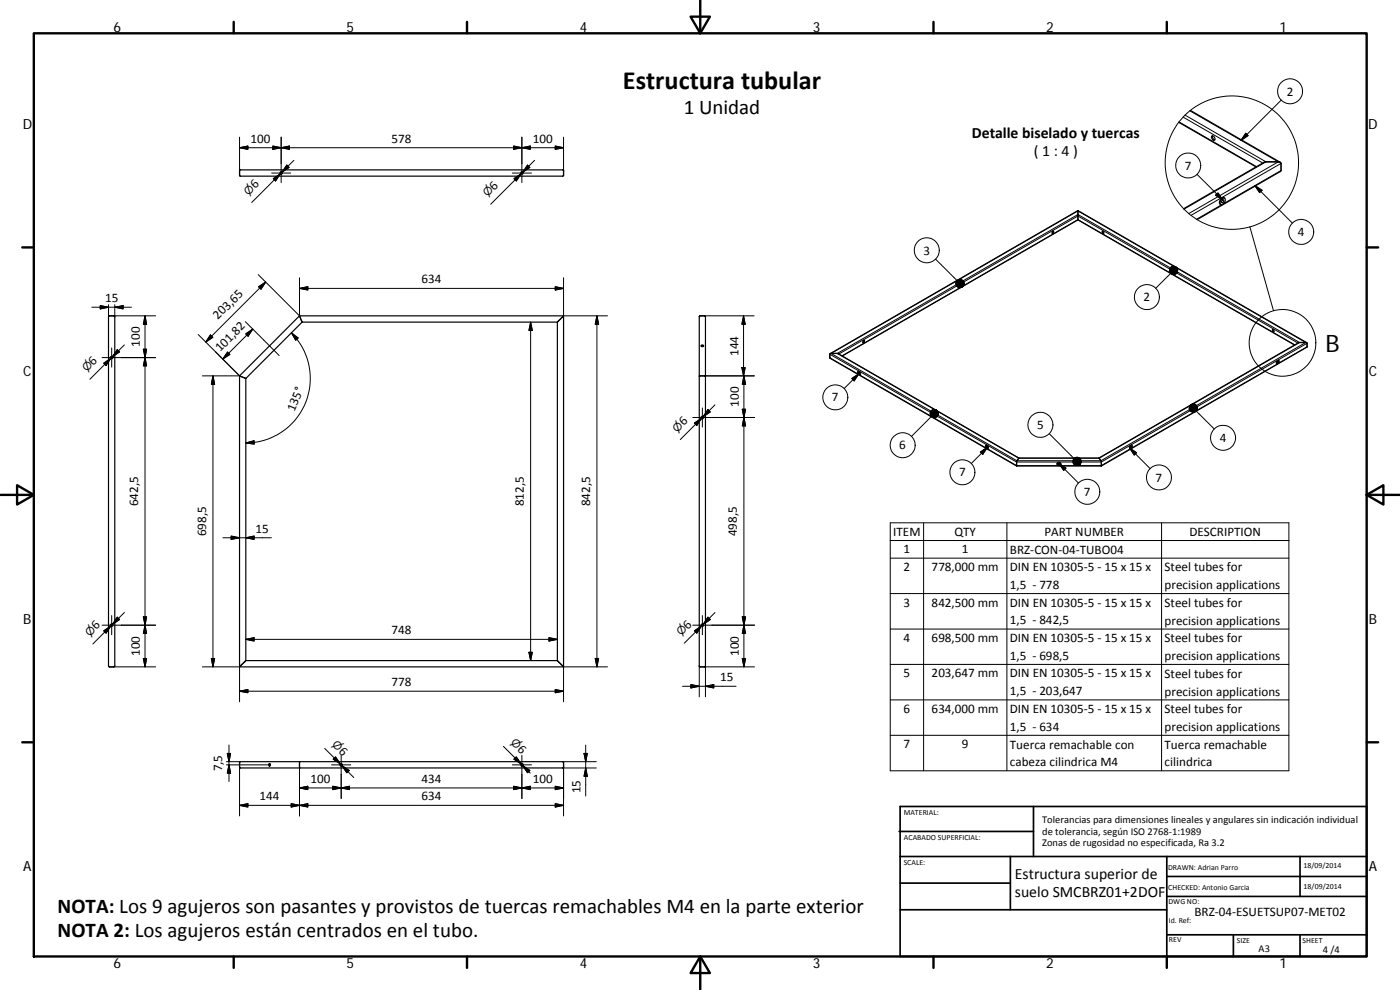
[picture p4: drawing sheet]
<svg xmlns="http://www.w3.org/2000/svg" width="420mm" height="297mm" viewBox="0 0 420 297" stroke-linecap="round" stroke-linejoin="round" font-family="sans-serif">
<g fill="none" stroke="#000" stroke-width=".36">
<path d="M353.7 36.7l23.3 13.4M357.2 33.1l27 15.6M71.9 51.1l97-.1 .2 .2v1.4l-.2 .3h-96.7l-.3-.3zM363.7 40.8a.8 .8 0 0 1 .8 .4 .8 .8 0 0 1-.1 .9 .98 .98 0 0 1-.7-1.3zM363.9 40.7a.97 .97 0 0 0 .7 1.3M366.7 59.6a.62 .62 0 0 1 1-.1 .62 .62 0 0 1-.1 1 .84 .84 0 0 1-.5 .8 .84 .84 0 0 1-.9-.2l.1-.9zM367.5 59.4a1.16 1.16 0 0 0-1.3 .6 1.16 1.16 0 0 0 .2 1.4M315.9 69.5l.2-.2a.31 .31 0 0 1 .1 .5 .31 .31 0 0 1-.5 0zM316.1 69.3l-.3 .7M323.5 63.2v2.8M323.5 66l65 37.5M323.5 66l-70.7 40.8"/>
<path d="M323.5 63.2l-74.4 42.9M323.5 63.2l68.6 39.6M330.8 69.4l.1-.1a.33 .33 0 0 1 .4 .3 .33 .33 0 0 1-.3 .4zM330.9 69.3l.1 .4 .3 .3M355.2 62.6l24.2-13.9 4.2-.1 .7 .2v2.6l-25 14.5M366.8 60.1l.3-.2a.44 .44 0 0 1 .1 .7 .44 .44 0 0 1-.6 .1zM34.2 94.8h-1.4l-.2 .3v104.7l.2 .3h1.4l.2-.3v-104.7M34.2 94.8l.2 .3M89.9 94.8l.6 1.6M89.9 94.8h79.2M89.9 94.8l-18 18M90.5 96.4l.2 .2"/>
<path d="M90.7 96.6h76.6M90.7 96.6l-16.9 17M167.3 96.6v101.6M169.1 94.8l-1.8 1.8M169.1 94.8v105.3M211.4 94.8h-1.3l-.2 .3v104.8l.2 .2h1.3l.3-.3v-104.7M211.4 94.8l.3 .3zM381.9 98.8h.1a.32 .32 0 0 1 .3 .3 .32 .32 0 0 1-.2 .4zM382 98.8l.3 .7M71.9 112.8l1.9 .8M71.9 112.8v87.3M73.8 113.6v84.6"/>
<path d="M210.4 103.8l.3-.1 .4 .1M211.7 112.9h-1.8M257.4 111.5a.54 .54 0 0 1 .7 .3 .54 .54 0 0 1-.2 .7 .7 .7 0 0 1-.5-1zM257.5 111.5a.58 .58 0 0 1 .7 .3 .58 .58 0 0 1-.1 .7M259.1 102.3l.1-.1a.26 .26 0 0 1 .2 .4 .26 .26 0 0 1-.5-.1zM259.3 102.1v.4l-.4 .2M383.4 108.3a.37 .37 0 0 1 .6 .1 .37 .37 0 0 1-.3 .5l-.1 .1a.32 .32 0 0 1-.5 .1 .32 .32 0 0 1 .1-.5zM383.8 108.2a.57 .57 0 0 0-.7 .2 .57 .57 0 0 0 .1 .8M295.8 133.6a.54 .54 0 0 1 .6 .4 .54 .54 0 0 1-.1 .6 .73 .73 0 0 1-.5-1zM295.9 133.6a.58 .58 0 0 1 .6 .3 .58 .58 0 0 1-.1 .7M305.1 139.8h25.4M305.8 137.4l-.7 1v1.4"/>
<path d="M305.8 137.4h24M305.8 137.4l-54.2-31.3-2.2-.1-.4 .2 .1 1.3 56 32.3M317.2 139.2a.56 .56 0 0 1 .6-.5 .56 .56 0 0 1 .6 .5M329.8 137.4l59.9-34.6 2.5 .1-.1 1.3-61.6 35.6M329.8 137.4l.7 1v1.4M339.3 133.8l.3-.2a.5 .5 0 0 1 .1 .7 .5 .5 0 0 1-.6 .2zM339.7 133.6a.58 .58 0 0 0-.6 .3 .58 .58 0 0 0 .1 .7M73.8 198.2l-1.9 1.9M73.8 198.2h93.5M167.3 198.2l1.8 1.9M71.9 200.1h97.2M72 228.6l96.9-.1 .2 .2v1.5l-.2 .2h-96.7l-.3-.3z"/>
<path d="M81 229.1l-.2 .3 .2 .4M90 228.5v1.9"/>
<circle cx="84.4" cy="51.9" r=".38"/>
<circle cx="156.6" cy="51.9" r=".37"/>
<circle cx="33.5" cy="107.3" r=".38"/>
<circle cx="210.8" cy="103.7" r=".35"/>
<circle cx="257.8" cy="112" r=".22"/>
<circle cx="383.6" cy="108.7" r=".22"/>
<circle cx="210.8" cy="125.3" r=".38"/>
<circle cx="296.1" cy="134.2" r=".23"/>
<circle cx="317.8" cy="139.2" r=".5"/>
<circle cx="317.8" cy="139.3" r=".24"/>
<circle cx="339.5" cy="134.1" r=".21"/>
<circle cx="33.5" cy="187.6" r=".38"/>
<circle cx="210.8" cy="187.6" r=".38"/>
<circle cx="80.9" cy="229.5" r=".36"/>
<circle cx="102.4" cy="229.5" r=".39"/>
<circle cx="156.7" cy="229.5" r=".39"/>
</g>
<g fill="none" stroke="#000" stroke-width=".3">
<path d="M353.9 36.6l23.2 13.4M355.1 35.1l23.9 13.8M355.7 34.5l24.2 14.1-24.6 14.2M357.1 33.3l26.5 15.3-26.8 15.5M373.9 40l.7 .7-2.2 1.4zM384.5 30l-12.1 12.1M71.9 41.1v10.2M71.9 44.3l2.5-.5v1zM71.9 44.3h97.2M81.5 51.9h5.8M81.9 43.8l2.5 .5-2.5 .5zM82 53.6l2.1-1.4-1.4 2.1z"/>
<path d="M82.3 54l1.8-1.8-8.5 8.5M84.4 41.1v13.7M84.4 44.3l2.5-.5v1zM86.1 49.5l.7 .7-2.2 1.4zM88.2 48.1l-3.6 3.5M153.8 51.9h5.7M154.1 43.8l2.5 .5-2.5 .5zM154.3 53.6l2.1-1.4-1.5 2.1zM154.6 54l1.8-1.8-9.1 9.1M156.6 41.1v13.7M156.6 44.3l2.5-.5v1zM158.3 49.5l.7 .7-2.1 1.4z"/>
<path d="M160.4 48.1l-3.5 3.5M166.6 43.8l2.5 .5-2.5 .5zM169.1 41.1v10.2M359.2 52.3l7.8 7.7M364.8 58.6l.7-.7 1.5 2.1zM376.6 55.7l11.3 11.3M376.6 55.7l2.1 1.4-.7 .7zM384.5 51.2l-17.3 9.9M384.5 49l-27.1 15.6M280.8 77.7l6.4 6.5M366.7 61.4l-7.6 4.4M375.1 68.1l7.1 25.1"/>
<path d="M27.6 92.2h11.8M30.1 91.7l2.5 .5-2.5 .5zM32.6 91.4v3.7M34.2 94.8h12.5M34.4 91.4v3.7M34.4 92.2l2.5-.5v1zM43.5 94.8l.5 2.5h-1zM43.5 94.8v105.3M73.6 96.5l10.2 10.2M75.9 98.7l-9 9M77.5 82.4l12.4 12.4v-11.4M77.6 86l2.1-1.4-1.4 2.2z"/>
<path d="M79.7 84.6l-18 18M87.5 99.9a19.4 19.4 0 0 1 4.2 21.1 19.4 19.4 0 0 1-17.9 11.9M87.5 99.9l2 1.5-.8 .7zM89.9 86.5h79.2M89.9 86.5l2.5-.5v1zM159.2 96.6v101.6M159.2 96.6l.6 2.6h-1.1zM166.6 86l2.5 .5-2.5 .5zM169.1 83.4v11.4h13.2M179.1 94.8l.6 2.5h-1.1zM179.1 94.8v105.3M211.4 94.8h14.9"/>
<path d="M223.1 94.8v18M223.1 94.8l.5 2.5h-1zM351.3 82l-4.5 4.5M30.6 107.3h16.1M31.1 109l2.1-1.5-1.4 2.2zM31.5 109.3l1.7-1.8-6.2 6.3M33.5 104.4v5.8M35.2 104.9l.7 .7-2.1 1.4zM37.3 103.5l-3.5 3.5M43 104.8h1l-.5 2.5zM43.5 107.3l.5 2.5h-1zM59.5 100.4l12.4 12.4h-11.2"/>
<path d="M63.2 100.5l.7 .7-2.2 1.4zM63.9 112.8v87.3M63.9 112.8l.5 2.5h-1zM68.3 105.6l.7 .7-2.1 1.4zM73.8 100.2l2.1-1.5-1.4 2.2zM211.4 112.8h15M222.6 110.3h1l-.5 2.5zM223.3 112.8v87.3M223.3 112.8l.5 2.5h-1zM249 107.4l8.7 4.9M249.4 106l74.1-42.7 68.4 39.5-61.5 35.4h-25.2zM251.3 106l72.2-41.6 66.5 38.4-60.1 34.7h-24.2z"/>
<path d="M255.6 113.6l2.2-1.4-1.5 2.1zM257.8 112.2l-4.5 4.4M257.9 112.5l38.1 22M383.4 109.2l-43.8 25.3M388.6 103.5l-65.1-37.6-70.8 40.9M389.5 102.9l-66-38.1-71.7 41.4M392.3 104.1l-8.7 4.9M392.3 103l-61.8 35.6h-25.4l-56.1-32.3M73.8 132.9l2.4-.7 .1 1zM208.4 126.9l2.1-1.4-1.4 2.2zM208.8 127.3l1.7-1.8-6.3 6.4M210.8 122.4v5.7"/>
<path d="M212.5 122.9l.7 .7-2.2 1.4zM214.6 121.5l-3.6 3.5M222.8 122.8h1l-.5 2.5zM223.3 125.3l.5 2.5h-1zM226.4 125.3h-18.5M279.5 125l-6 5.9M294.2 135.6l2.1-1.4-1.4 2.1zM296.3 134.2l-4.8 4.9M314.9 130.1l7.4 7.5M317.8 139l2.1 1.5-.7 .6zM317.8 139l5.9 5.9M339 134.4l2.1 1.4-.7 .7z"/>
<path d="M339 134.4l6.2 6.2M339.3 134.6l-8.8 5.1h-25.4l-8.8-5.1M359 123.3l5.4 5.4M267.2 156.9h119.6v74.4h-119.6zM277.2 156.9v74.4M302.2 156.9v74.4M348.6 156.9v74.4M66.9 161.4h14.6M69.4 160.8l2.5 .6-2.5 .4zM73.8 161.4l2.5-.6v1zM267.2 162.2h119.6M267.2 167.5h119.6"/>
<path d="M267.2 178.1h119.6M30.6 187.6h16.1M31.1 189.3l2.1-1.4-1.4 2zM31.5 189.6l1.7-1.7-5.3 5.3M33.5 184.7v5.8M35.2 185.2l.7 .7-2.1 1.4zM37.3 183.8l-3.5 3.5M43 185.1h1l-.5 2.5zM43 197.6h1l-.5 2.5zM43.5 187.6l.5 2.5h-1zM63.4 197.6h1l-.5 2.5zM73.8 191.8l2.5-.5v1z"/>
<path d="M73.8 191.8h93.5M158.7 195.7h1.1l-.6 2.5zM164.8 191.3l2.5 .5-2.5 .5zM178.6 197.6h1.1l-.6 2.5zM208.4 189.3l2.1-1.4-1.4 2zM208.8 189.6l1.7-1.7-5.1 5.1M209.9 199.8v9.3M210.8 184.7v5.8M211.7 199.8v9.3M212.5 185.2l.7 .7-2.2 1.4zM214.6 183.8l-3.6 3.5M222.8 185.1h1l-.5 2.5z"/>
<path d="M222.8 197.6h1l-.5 2.5zM223.3 187.6l.5 2.5h-1zM226.4 187.6h-18.5M267.2 188.7h119.6M267.2 199.3h119.6M34.2 200.1h12.5M60.7 200.1h11.2v10.5M71.9 207.4l2.5-.5v1zM71.9 207.4h97.2M166.6 206.9l2.5 .5-2.5 .5zM182.3 200.1h-13.2v10.5M204.8 205.9h16.1"/>
<path d="M207.3 205.4l2.6 .5-2.6 .5zM211.4 200.1h15M211.7 205.9l2.5-.5v1zM267.2 210h119.6M68 228.5h4.2M68 229.5h13M68.2 226.1h1l-.5 2.4zM68.7 223.5v11M68.7 229.5l.5 2.5h-1zM71.9 230.1v14.7M89.9 230.1v14.7M89.9 236.4l2.5-.5v1z"/>
<path d="M89.9 236.4h79.2M97.4 224.6l4.7 4.6-1.7-1.7M99.5 229.5h5.8M99.9 235.9l2.5 .5-2.5 .5zM100.7 227.1l1.4 2.1-2.1-1.4zM102.4 226.6v13M102.4 236.4l2.5-.5v1zM102.6 229.7l3.6 3.6M102.6 229.7l2.2 1.5-.7 .7zM151.1 223.9l5.3 5.3-1.8-1.7M153.8 229.5h5.7M154.1 235.9l2.5 .5-2.5 .5z"/>
<path d="M154.9 227.1l1.5 2.1-2.1-1.4zM156.6 226.6v13M156.6 236.4l2.5-.5v1zM156.9 229.7l2.1 1.5-.7 .7zM156.9 229.7l2.2 2.3M166.6 235.9l2.5 .5-2.5 .5zM168.9 228.5h10.1M168.9 230.4h10.1M169.1 230.1v14.7M175.3 226.1h1l-.5 2.4zM175.8 223.5v15.3M175.8 230.4l.5 2.5h-1z"/>
<path d="M267.2 220.6h119.6M71.9 241.6l2.5-.5v1zM71.9 241.6h97.2M87.4 241.1l2.5 .5-2.5 .5zM89.9 241.6l2.5-.5v1zM166.6 241.1l2.5 .5-2.5 .5z"/>
<circle cx="387.2" cy="27.4" r="3.7"/>
<circle cx="356.6" cy="49.7" r="3.8"/>
<circle cx="369.7" cy="48.8" r="20"/>
<circle cx="278.1" cy="75.1" r="3.8"/>
<circle cx="390.5" cy="69.6" r="3.8"/>
<circle cx="344.2" cy="89.1" r="3.7"/>
<circle cx="250.7" cy="119.2" r="3.8"/>
<circle cx="384.9" cy="102.9" r="10"/>
<circle cx="270.9" cy="133.6" r="3.7"/>
<circle cx="312.3" cy="127.5" r="3.8"/>
<circle cx="367" cy="131.4" r="3.8"/>
<circle cx="288.8" cy="141.7" r="3.8"/>
<circle cx="326.3" cy="147.6" r="3.7"/>
<circle cx="347.8" cy="143.3" r="3.8"/>
</g>
<g fill="none" stroke="#000" stroke-width=".71">
<path d="M10.1 10h400.1v277h-400.1zM70.1 6.6v3.4M140.2 6.6v3.4M207.3 5h5.8l-2.9 5zM210.2 0v10M280.2 6.6v3.4M350.2 6.6v3.4M6.7 74.2h3.4M410.2 74.2h3.4M.2 148.5h9.9M5.1 145.6l5 2.9-5 2.9zM410.2 148.5l5-2.9v5.8z"/>
<path d="M410.2 148.5h9.9M6.7 222.7h3.4M410.2 222.7h3.4M70.1 287v3.4M140.2 287v3.4M210.2 287l2.9 5h-5.8zM210.2 287v10M280.2 287v3.4M350.2 287v3.4"/>
</g>
<g fill="none" stroke="#000" stroke-width=".51">
<path d="M269.8 249.5h40.4M270.1 257h140.1M270.1 242h140.1v45h-140.1zM303.2 257v16M310.2 242v15M350.2 257v30M390.2 257v12M270.1 273h80.1M270.1 265h33.1M350.2 269h60M350.2 263h60M350.2 280.5h60"/>
<path d="M370.2 280.5v6.5M390.2 280.5v6.5"/>
</g>
<g fill="#000" stroke="#000" stroke-width=".3">
<path d="M373.9 40l.7 .7-2.2 1.4zM71.9 44.3l2.5-.5v1zM81.9 43.8l2.5 .5-2.5 .5zM82 53.6l2.1-1.4-1.4 2.1zM86.1 49.5l.7 .7-2.2 1.4zM84.4 44.3l2.5-.5v1zM154.1 43.8l2.5 .5-2.5 .5zM154.3 53.6l2.1-1.4-1.5 2.1zM158.3 49.5l.7 .7-2.1 1.4zM156.6 44.3l2.5-.5v1zM166.6 43.8l2.5 .5-2.5 .5zM364.8 58.6l.7-.7 1.5 2.1z"/>
<path d="M376.6 55.7l2.1 1.4-.7 .7zM30.1 91.7l2.5 .5-2.5 .5zM34.4 92.2l2.5-.5v1zM43.5 94.8l.5 2.5h-1zM77.6 86l2.1-1.4-1.4 2.2zM89.9 86.5l2.5-.5v1zM159.2 96.6l.6 2.6h-1.1zM166.6 86l2.5 .5-2.5 .5zM179.1 94.8l.6 2.5h-1.1zM223.1 94.8l.5 2.5h-1zM289.3 85.5l-.3 .5zM289.3 85.2l-.3 .8z"/>
<path d="M289.4 85l-.4 1zM289.3 84.7l-.3 1.3zM289.2 84.5l.1 .2-.3 1.3zM289 84.2l.2 .3-.2 1.5zM288.8 84.1l.2 .1v1.8zM288.6 83.9l.2 .2 .2 1.9zM288.3 83.8l.3 .1 .4 2.1zM288 83.8h.3l.7 2.2zM287.8 83.8h.2l1 2.2zM287.5 83.9l.3-.1 1.2 2.2zM287.3 84.1l.2-.2 1.5 2.1zM287.1 84.3l.2-.2 1.7 1.9z"/>
<path d="M287.1 84.3l1.9 1.7-2-1.5zM287 84.5l2 1.5-2.1-1.2zM286.9 84.8l2.1 1.2-2.2-1zM286.8 85l2.2 1-2.1-.7zM286.9 85.3l2.1 .7-2.1-.5zM286.9 85.5l2.1 .5-1.9-.2zM287.1 85.8l1.9 .2h-1.7zM287.3 86h1.7l-1.5 .1zM287.5 86.1l1.5-.1zM287.7 86.3l1.3-.3zM288 86.3l1-.3zM288.3 86.3l.7-.3z"/>
<path d="M288.5 86.2l.5-.2zM288.8 86.1l.2-.1zM352.6 80l.5 .3zM352.4 79.9l.7 .4zM352.1 79.9l1 .4zM351.8 79.9l1.3 .4zM351.6 80.1l1.5 .2zM351.4 80.2l.2-.1 1.5 .2zM351.4 80.2l1.7 .1-1.9 .1zM351.2 80.4l1.9-.1-2 .3zM351.1 80.6l2-.3-2.1 .6zM351 80.9l2.1-.6-2.1 .9z"/>
<path d="M351 81.2l2.1-.9-2.1 1.1zM351 81.4l2.1-1.1-2 1.4zM351.1 81.7l2-1.4-1.9 1.6zM351.2 81.9l1.9-1.6-1.7 1.8zM353.1 80.3l-1.5 2-.2-.2zM353.1 80.3l-1.2 2h-.3zM353.1 80.3l-.9 2.1-.3-.1zM353.1 80.3l-.6 2.1h-.3zM353.1 80.3l-.4 2-.2 .1zM353.1 80.3l-.2 1.9-.2 .1zM353.1 80.3v1.7l-.2 .2zM353.1 80.3l.2 1.5-.2 .2z"/>
<path d="M353.1 80.3l.2 1.5zM353.1 80.3l.3 1.2zM353.1 80.3l.3 1zM353.1 80.3l.3 .7zM353.1 80.3l.3 .4zM353.1 80.3l.2 .2zM31.1 109l2.1-1.5-1.4 2.2zM35.2 104.9l.7 .7-2.1 1.4zM43 104.8h1l-.5 2.5zM43.5 107.3l.5 2.5h-1zM63.2 100.5l.7 .7-2.2 1.4zM63.9 112.8l.5 2.5h-1z"/>
<path d="M68.3 105.6l.7 .7-2.1 1.4zM73.8 100.2l2.1-1.5-1.4 2.2zM87.5 99.9l2 1.5-.8 .7zM222.6 110.3h1l-.5 2.5zM223.3 112.8l.5 2.5h-1zM255.6 113.6l2.2-1.4-1.5 2.1zM73.8 132.9l2.4-.7 .1 1zM208.4 126.9l2.1-1.4-1.4 2.2zM212.5 122.9l.7 .7-2.2 1.4zM222.8 122.8h1l-.5 2.5zM223.3 125.3l.5 2.5h-1zM280.8 122.9l.5 .3z"/>
<path d="M280.6 122.9l.7 .3zM280.3 122.9l1 .3zM280 122.9l1.3 .3zM279.8 123l1.5 .2zM279.5 123.2l.3-.2 1.5 .2zM279.5 123.2h1.8l-1.9 .2zM279.4 123.4l1.9-.2-2.1 .4zM279.2 123.6l2.1-.4-2.1 .7zM279.2 123.9l2.1-.7-2.2 .9zM279.1 124.1l2.2-.9-2.1 1.2zM279.2 124.4l2.1-1.2-2 1.5zM279.3 124.7l2-1.5-1.9 1.7z"/>
<path d="M279.4 124.9l1.9-1.7-1.7 1.9zM281.3 123.2l-1.5 2-.2-.1zM281.3 123.2l-1.2 2.1-.3-.1zM281.3 123.2l-.9 2.1h-.3zM281.3 123.2l-.7 2.1h-.2zM281.3 123.2l-.4 2-.3 .1zM281.3 123.2l-.2 1.9-.2 .1zM281.3 123.2v1.7l-.2 .2zM281.3 123.2l.2 1.5-.2 .2zM281.3 123.2l.2 1.5zM281.3 123.2l.3 1.3zM281.3 123.2l.3 1z"/>
<path d="M281.3 123.2l.3 .7zM281.3 123.2l.2 .5zM281.3 123.2l.1 .2zM294.2 135.6l2.1-1.4-1.4 2.1zM324.4 138.9l-.3 .4zM324.5 138.6l-.4 .7zM324.5 138.3l-.4 1zM324.4 138.1l-.3 1.2zM324.3 137.8l-.2 1.5zM324.2 137.6l.1 .2-.2 1.5zM323.9 137.4l.3 .2-.1 1.7zM323.7 137.3l.2 .1 .2 1.9z"/>
<path d="M323.4 137.2l.3 .1 .4 2zM323.2 137.2h.2l.7 2.1zM322.9 137.2h.3l.9 2.1zM322.7 137.3l.2-.1 1.2 2.1zM322.4 137.5l.3-.2 1.4 2zM322.4 137.5l1.7 1.8-1.8-1.6zM322.3 137.7l1.8 1.6-2-1.4zM322.1 137.9l2 1.4-2.1-1.1zM322 138.2l2.1 1.1-2.1-.9zM322 138.4l2.1 .9-2.1-.6zM322 138.7l2.1 .6-2-.4zM322.1 138.9l2 .4-1.9-.1z"/>
<path d="M322.2 139.2l1.9 .1-1.7 .1zM322.4 139.4l1.7-.1-1.5 .2zM322.6 139.5l1.5-.2-1.2 .3zM322.9 139.6l1.2-.3zM323.1 139.7l1-.4zM323.4 139.7l.7-.4zM323.6 139.6l.5-.3zM323.9 139.5l.2-.2zM339 134.4l2.1 1.4-.7 .7zM357.3 121.6l-.3 .4zM357.3 121.6l-.4 .7zM357.3 121.6l-.4 1z"/>
<path d="M357.3 121.6l-.4 1.2zM357.3 121.6l-.2 1.5-.2-.3zM357.3 121.6l-.1 1.7-.1-.2zM357.3 121.6l.1 1.9-.2-.2zM357.3 121.6l.4 2-.3-.1zM357.3 121.6l.6 2.1-.2-.1zM357.3 121.6l.9 2.1h-.3zM357.3 121.6l1.1 2.1h-.2zM357.3 121.6l1.4 2-.3 .1zM357.3 121.6l1.6 1.8-.2 .2zM357.3 121.6l1.8 1.6-.2 .2zM357.3 121.6l2 1.4-.2 .2z"/>
<path d="M357.3 121.6l2.1 1.1-.1 .3zM357.3 121.6l2.1 .9v.2zM357.3 121.6l2.1 .6v.3zM357.3 121.6l2 .4 .1 .2zM357.3 121.6l1.8 .1 .2 .3zM357.3 121.6l1.7-.1 .1 .2zM357.3 121.6l1.5-.3 .2 .2zM357.3 121.6l1.5-.3zM357.3 121.6l1.2-.3zM357.3 121.6l1-.4zM357.3 121.6l.7-.4zM357.3 121.6l.4-.3z"/>
<path d="M357.3 121.6l.2-.2zM317.8 139l2.1 1.5-.7 .6zM69.4 160.8l2.5 .6-2.5 .4zM73.8 161.4l2.5-.6v1zM31.1 189.3l2.1-1.4-1.4 2zM35.2 185.2l.7 .7-2.1 1.4zM43 185.1h1l-.5 2.5zM43 197.6h1l-.5 2.5zM43.5 187.6l.5 2.5h-1zM63.4 197.6h1l-.5 2.5zM73.8 191.8l2.5-.5v1zM158.7 195.7h1.1l-.6 2.5z"/>
<path d="M164.8 191.3l2.5 .5-2.5 .5zM178.6 197.6h1.1l-.6 2.5zM208.4 189.3l2.1-1.4-1.4 2zM212.5 185.2l.7 .7-2.2 1.4zM222.8 185.1h1l-.5 2.5zM222.8 197.6h1l-.5 2.5zM223.3 187.6l.5 2.5h-1zM71.9 207.4l2.5-.5v1zM166.6 206.9l2.5 .5-2.5 .5zM207.3 205.4l2.6 .5-2.6 .5zM211.7 205.9l2.5-.5v1zM68.2 226.1h1l-.5 2.4z"/>
<path d="M68.7 229.5l.5 2.5h-1zM89.9 236.4l2.5-.5v1zM99.9 235.9l2.5 .5-2.5 .5zM100.7 227.1l1.4 2.1-2.1-1.4zM102.6 229.7l2.2 1.5-.7 .7zM102.4 236.4l2.5-.5v1zM154.1 235.9l2.5 .5-2.5 .5zM154.9 227.1l1.5 2.1-2.1-1.4zM156.9 229.7l2.1 1.5-.7 .7zM156.6 236.4l2.5-.5v1zM166.6 235.9l2.5 .5-2.5 .5zM175.3 226.1h1l-.5 2.4z"/>
<path d="M175.8 230.4l.5 2.5h-1zM71.9 241.6l2.5-.5v1zM87.4 241.1l2.5 .5-2.5 .5zM89.9 241.6l2.5-.5v1zM166.6 241.1l2.5 .5-2.5 .5z"/>
</g>
<text font-size="7.9" x="187" y="26.6">Estructura tubular</text>
<text font-size="7.2" x="397.8" y="105.5">B</text>
<g font-size="6.3">
<text x="205.2" y="34.3">1 Unidad</text>
<text x="17.3" y="273.9">NOTA: Los 9 agujeros son pasantes y provistos de tuercas remachables M4 en la parte exterior</text>
<text x="17.3" y="281">NOTA 2: Los agujeros están centrados en el tubo.</text>
</g>
<g font-size="4.7">
<text x="291.7" y="41.5">Detalle biselado y tuercas</text>
<text x="310.3" y="46.9">( 1 : 4 )</text>
<text x="304.6" y="263.9">Estructura superior de</text>
<text x="304.6" y="269.3">suelo SMCBRZ01+2DOF</text>
</g>
<g font-size="4.2">
<text x="34" y="9.6">6</text>
<text x="104" y="9.6">5</text>
<text x="174" y="9.6">4</text>
<text x="244" y="9.6">3</text>
<text x="314" y="9.6">2</text>
<text x="384" y="9.6">1</text>
<text x="6.8" y="38.7">D</text>
<text x="410.6" y="38.7">D</text>
<text x="7" y="112.9">C</text>
<text x="410.8" y="112.9">C</text>
<text x="7" y="187.1">B</text>
<text x="410.8" y="187.1">B</text>
<text x="7" y="261.3">A</text>
<text x="410.8" y="261.3">A</text>
<text x="34" y="290.4">6</text>
<text x="104" y="290.4">5</text>
<text x="174" y="290.4">4</text>
<text x="244" y="290.4">3</text>
<text x="314" y="290.4">2</text>
<text x="384" y="290.4">1</text>
</g>
<g font-size="3.9">
<text x="386.2" y="28.7">2</text>
<text x="75.2" y="42.8">100</text>
<text x="117.5" y="42.8">578</text>
<text x="159.9" y="42.8">100</text>
<text x="355.6" y="50.9">7</text>
<text x="76.6" y="56.7" transform="rotate(-45 76.6 56.7)">6</text>
<text x="148.3" y="57.3" transform="rotate(-45 148.3 57.3)">6</text>
<text x="389.5" y="70.8">4</text>
<text x="277.1" y="76.4">3</text>
<text x="126.5" y="85">634</text>
<text x="31.5" y="90.6">15</text>
<text x="343.2" y="90.4">2</text>
<text x="65.4" y="96" transform="rotate(-45 65.4 96)">203,65</text>
<text x="42" y="104" transform="rotate(-90 42 104)">100</text>
<text x="66" y="105.7" transform="rotate(-45 66 105.7)">101,82</text>
<text x="221.6" y="106.8" transform="rotate(-90 221.6 106.8)">144</text>
<text x="28" y="109.8" transform="rotate(-45 28 109.8)">6</text>
<text x="88.4" y="123.6" transform="rotate(-68 88.4 123.6)">135°</text>
<text x="221.7" y="122" transform="rotate(-90 221.7 122)">100</text>
<text x="249.7" y="120.5">7</text>
<text x="205.2" y="127.9" transform="rotate(-45 205.2 127.9)">6</text>
<text x="311.2" y="128.7">5</text>
<text x="269.9" y="134.9">6</text>
<text x="366" y="132.6">4</text>
<text x="287.8" y="142.9">7</text>
<text x="325.3" y="148.8">7</text>
<text x="346.8" y="144.5">7</text>
<text x="41.4" y="151.9" transform="rotate(-90 41.4 151.9)">642,5</text>
<text x="157.2" y="151.9" transform="rotate(-90 157.2 151.9)">812,5</text>
<text x="177.1" y="151.9" transform="rotate(-90 177.1 151.9)">842,5</text>
<text x="61.9" y="160.9" transform="rotate(-90 61.9 160.9)">698,5</text>
<text x="76.7" y="159.8">15</text>
<text x="221.2" y="160.9" transform="rotate(-90 221.2 160.9)">498,5</text>
<text x="268.1" y="160.7">ITEM</text>
<text x="286.4" y="160.7">QTY</text>
<text x="313.4" y="160.7">PART NUMBER</text>
<text x="357" y="160.7">DESCRIPTION</text>
<text x="271.2" y="166.1">1</text>
<text x="288.7" y="166.1">1</text>
<text x="303.1" y="166.1">BRZ‐CON‐04‐TUBO04</text>
<text x="271.2" y="171.4">2</text>
<text x="279.6" y="171.4">778,000 mm</text>
<text x="303.1" y="171.4">DIN EN 10305‐5 ‐ 15 x 15 x</text>
<text x="349.5" y="171.5">Steel tubes for</text>
<text x="303.1" y="176.7">1,5 ‐ 778</text>
<text x="349.5" y="176.8">precision applications</text>
<text x="271.2" y="182">3</text>
<text x="279.6" y="182">842,500 mm</text>
<text x="303.1" y="182">DIN EN 10305‐5 ‐ 15 x 15 x</text>
<text x="349.5" y="182.1">Steel tubes for</text>
<text x="28.9" y="189.2" transform="rotate(-45 28.9 189.2)">6</text>
<text x="117.5" y="190.3">748</text>
<text x="206.4" y="188.9" transform="rotate(-45 206.4 188.9)">6</text>
<text x="303.1" y="187.3">1,5 ‐ 842,5</text>
<text x="349.5" y="187.4">precision applications</text>
<text x="42" y="196.8" transform="rotate(-90 42 196.8)">100</text>
<text x="221.7" y="196.8" transform="rotate(-90 221.7 196.8)">100</text>
<text x="271.2" y="192.6">4</text>
<text x="279.6" y="192.7">698,500 mm</text>
<text x="303.1" y="192.7">DIN EN 10305‐5 ‐ 15 x 15 x</text>
<text x="303.1" y="198">1,5 ‐ 698,5</text>
<text x="349.5" y="192.7">Steel tubes for</text>
<text x="271.2" y="203.2">5</text>
<text x="279.6" y="203.3">203,647 mm</text>
<text x="303.1" y="203.3">DIN EN 10305‐5 ‐ 15 x 15 x</text>
<text x="349.5" y="198">precision applications</text>
<text x="349.5" y="203.3">Steel tubes for</text>
<text x="117.5" y="205.8">778</text>
<text x="216.1" y="204.3">15</text>
<text x="303.1" y="208.6">1,5 ‐ 203,647</text>
<text x="349.5" y="208.7">precision applications</text>
<text x="271.2" y="213.9">6</text>
<text x="279.6" y="213.9">634,000 mm</text>
<text x="303.1" y="213.9">DIN EN 10305‐5 ‐ 15 x 15 x</text>
<text x="349.5" y="214">Steel tubes for</text>
<text x="303.1" y="219.2">1,5 ‐ 634</text>
<text x="349.5" y="219.3">precision applications</text>
<text x="101.5" y="225.6" transform="rotate(45 101.5 225.6)">6</text>
<text x="155.1" y="224.9" transform="rotate(45 155.1 224.9)">6</text>
<text x="271.2" y="224.5">7</text>
<text x="288.7" y="224.5">9</text>
<text x="303.1" y="224.6">Tuerca remachable con</text>
<text x="349.5" y="224.6">Tuerca remachable</text>
<text x="66.6" y="231.5" transform="rotate(-90 66.6 231.5)">7,5</text>
<text x="303.1" y="229.9">cabeza cilindrica M4</text>
<text x="349.5" y="229.9">cilindrica</text>
<text x="93.1" y="234.8">100</text>
<text x="126.5" y="234.8">434</text>
<text x="159.9" y="234.8">100</text>
<text x="174.2" y="238.1" transform="rotate(-90 174.2 238.1)">15</text>
<text x="77.9" y="240.1">144</text>
<text x="126.5" y="240.1">634</text>
<text x="358.5" y="274.9">BRZ‐04‐ESUETSUP07‐MET02</text>
</g>
<g font-size="3.3">
<text x="74.6" y="58.7" transform="rotate(-45 74.6 58.7)">⌀</text>
<text x="146.3" y="59.2" transform="rotate(-45 146.3 59.2)">⌀</text>
<text x="26" y="111.8" transform="rotate(-45 26 111.8)">⌀</text>
<text x="203.2" y="129.8" transform="rotate(-45 203.2 129.8)">⌀</text>
<text x="26.9" y="191.1" transform="rotate(-45 26.9 191.1)">⌀</text>
<text x="204.4" y="190.9" transform="rotate(-45 204.4 190.9)">⌀</text>
<text x="99.5" y="223.6" transform="rotate(45 99.5 223.6)">⌀</text>
<text x="153.2" y="222.9" transform="rotate(45 153.2 222.9)">⌀</text>
</g>
<g font-size="3.1">
<text x="312.8" y="246.8">Tolerancias para dimensiones lineales y angulares sin indicación individual</text>
<text x="312.8" y="250.4">de tolerancia, según ISO 2768‐1:1989</text>
<text x="312.8" y="254">Zonas de rugosidad no especificada, Ra 3.2</text>
<text x="377.7" y="285.6">A3</text>
<text x="397" y="285.9">4 /4</text>
</g>
<g font-size="2.4">
<text x="271.2" y="244.4">MATERIAL:</text>
<text x="271.3" y="251.9">ACABADO SUPERFICIAL:</text>
<text x="271.2" y="259.7">SCALE:</text>
<text x="350.6" y="260.9">DRAWN: Adrian Parro</text>
<text x="391.2" y="260.6">18/09/2014</text>
<text x="350.6" y="267">CHECKED: Antonio Garcia</text>
<text x="391.2" y="266.6">18/09/2014</text>
<text x="350.7" y="271.4">DWG NO:</text>
<text x="350.8" y="276.8">Id. Ref:</text>
<text x="350.8" y="282.8">REV</text>
<text x="371.2" y="282.9">SIZE</text>
<text x="390.9" y="282.9">SHEET</text>
</g>
</svg>
